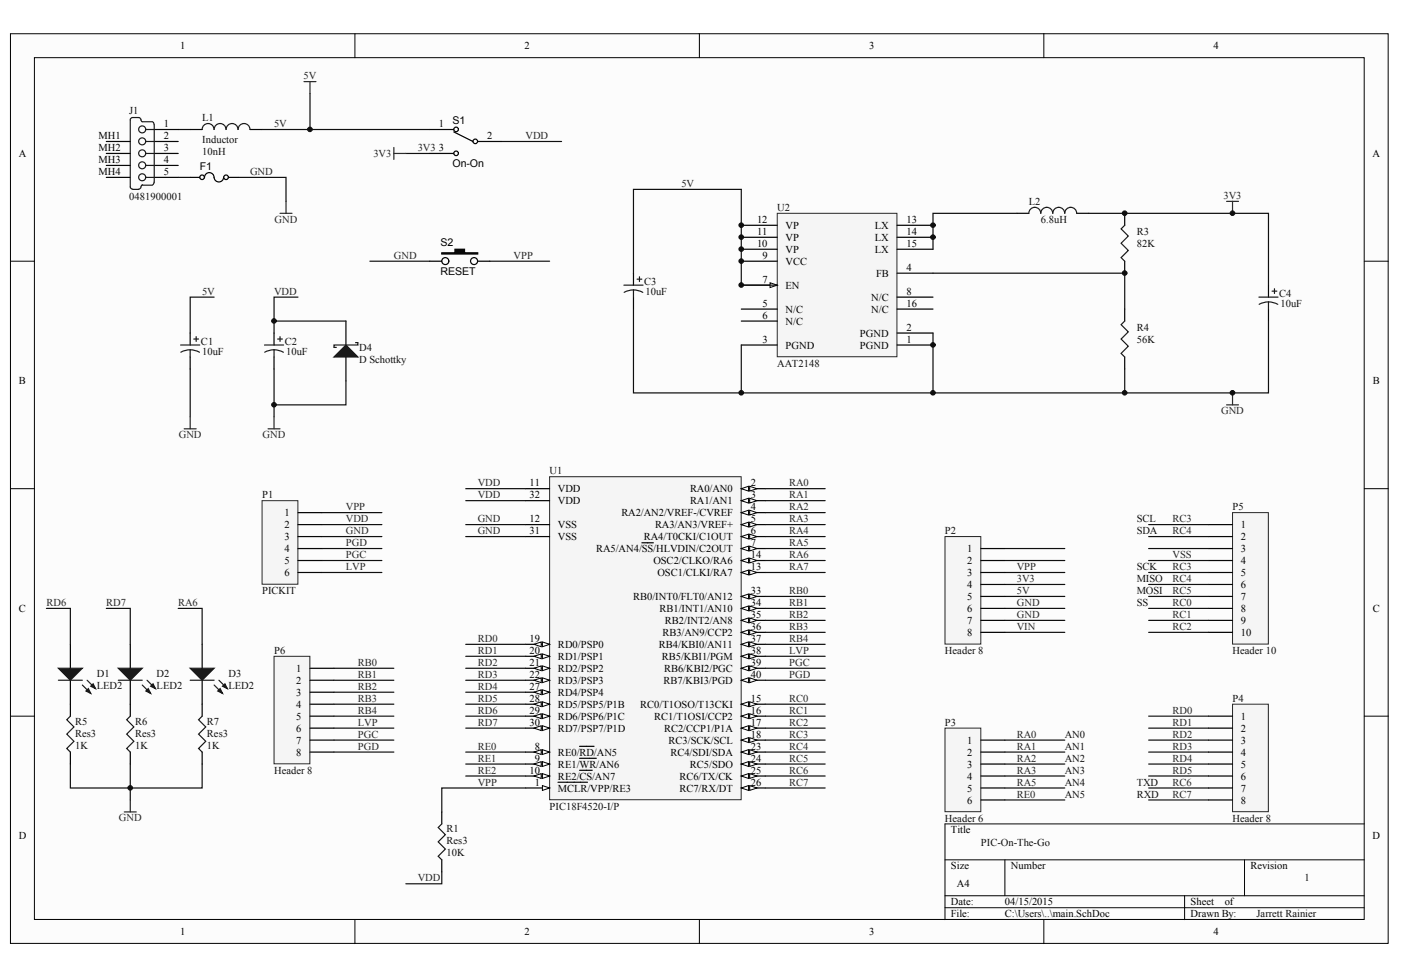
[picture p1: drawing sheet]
<svg xmlns="http://www.w3.org/2000/svg" width="289mm" height="202mm" viewBox="0 0 289 202" stroke-linecap="round" stroke-linejoin="round" font-family="sans-serif">
<g fill="#fcfcfc" stroke="#000" stroke-width=".21">
<path d="M2.2 7h284.1v187.6h-284.1z"/>
<path d="M7.1 11.9h274.2v177.8h-274.2z"/>
</g>
<g fill="none" stroke="#000" stroke-width=".21">
<path d="M73.2 7v4.9M144.2 7v4.9M215.3 7v4.9M2.2 53.9h4.9M281.4 53.9h4.9M2.2 100.8h4.9M281.4 100.8h4.9M2.2 147.7h4.9M281.4 147.7h4.9M194.9 177.4h86.5M207.2 177.4v7.4M256.7 177.4v7.4"/>
<path d="M281.4 169.9h-86.5v19.8M73.2 189.7v4.9M144.2 189.7v4.9M194.9 184.8h86.5M194.9 187.2h86.5M215.3 189.7v4.9M244.3 184.8v4.9"/>
</g>
<path d="M113.3 98.3h39.6v66.7h-39.6z" fill="#f5f5f5" stroke="#262626" stroke-width=".21"/>
<path d="M108.4 162.5h4.9" fill="none" stroke="#000" stroke-width=".25"/>
<path d="M111.9 162l1.4 .5-1.4 .5z" fill="#fcfcfc" stroke="#000" stroke-width=".21"/>
<path d="M152.9 100.8h4.9M115.1 161.4h6.1" fill="none" stroke="#000" stroke-width=".25"/>
<g fill="#fcfcfc" stroke="#000" stroke-width=".21">
<path d="M152.9 100.8l1.5-.5v1z"/>
<path d="M154.6 100.3l1.5 .5-1.5 .5z"/>
</g>
<path d="M152.9 103.3h4.9" fill="none" stroke="#000" stroke-width=".25"/>
<g fill="#fcfcfc" stroke="#000" stroke-width=".21">
<path d="M152.9 103.3l1.5-.5v1z"/>
<path d="M154.6 102.8l1.5 .5-1.5 .5z"/>
</g>
<path d="M152.9 105.7h4.9" fill="none" stroke="#000" stroke-width=".25"/>
<g fill="#fcfcfc" stroke="#000" stroke-width=".21">
<path d="M152.9 105.7l1.5-.5v1z"/>
<path d="M154.6 105.2l1.5 .5-1.5 .5z"/>
</g>
<path d="M152.9 108.2h4.9" fill="none" stroke="#000" stroke-width=".25"/>
<g fill="#fcfcfc" stroke="#000" stroke-width=".21">
<path d="M152.9 108.2l1.5-.5v1z"/>
<path d="M154.6 107.7l1.5 .5-1.5 .5z"/>
</g>
<path d="M152.9 110.7h4.9" fill="none" stroke="#000" stroke-width=".25"/>
<g fill="#fcfcfc" stroke="#000" stroke-width=".21">
<path d="M152.9 110.7l1.5-.5v1z"/>
<path d="M154.6 110.2l1.5 .5-1.5 .5z"/>
</g>
<path d="M152.9 113.1h4.9" fill="none" stroke="#000" stroke-width=".25"/>
<g fill="#fcfcfc" stroke="#000" stroke-width=".21">
<path d="M152.9 113.1l1.5-.4v.9z"/>
<path d="M154.6 112.7l1.5 .4-1.5 .5z"/>
</g>
<path d="M132.4 112h2.3M108.4 155.1h4.9" fill="none" stroke="#000" stroke-width=".25"/>
<g fill="#fcfcfc" stroke="#000" stroke-width=".21">
<path d="M111.9 154.6l1.4 .5-1.4 .5z"/>
<path d="M110.1 155.1l1.5-.5v1z"/>
</g>
<path d="M108.4 157.6h4.9M119.5 153.9h3" fill="none" stroke="#000" stroke-width=".25"/>
<g fill="#fcfcfc" stroke="#000" stroke-width=".21">
<path d="M111.9 157.1l1.4 .5-1.4 .5z"/>
<path d="M110.1 157.6l1.5-.5v1z"/>
</g>
<path d="M119.5 156.4h3.5M108.4 160.1h4.9" fill="none" stroke="#000" stroke-width=".25"/>
<g fill="#fcfcfc" stroke="#000" stroke-width=".21">
<path d="M111.9 159.6l1.4 .5-1.4 .5z"/>
<path d="M110.1 160.1l1.5-.5v1z"/>
</g>
<path d="M108.4 100.8h4.9M108.4 108.2h4.9M152.9 118.1h4.9M119.5 158.9h2.6" fill="none" stroke="#000" stroke-width=".25"/>
<g fill="#fcfcfc" stroke="#000" stroke-width=".21">
<path d="M152.9 118.1l1.5-.5v1z"/>
<path d="M154.6 117.6l1.5 .5-1.5 .5z"/>
</g>
<path d="M152.9 115.6h4.9" fill="none" stroke="#000" stroke-width=".25"/>
<g fill="#fcfcfc" stroke="#000" stroke-width=".21">
<path d="M152.9 115.6l1.5-.5v1z"/>
<path d="M154.6 115.1l1.5 .5-1.5 .5z"/>
</g>
<path d="M152.9 145.3h4.9" fill="none" stroke="#000" stroke-width=".25"/>
<g fill="#fcfcfc" stroke="#000" stroke-width=".21">
<path d="M152.9 145.3l1.5-.5v.9z"/>
<path d="M154.6 144.8l1.5 .5-1.5 .4z"/>
</g>
<path d="M152.9 147.7h4.9" fill="none" stroke="#000" stroke-width=".25"/>
<g fill="#fcfcfc" stroke="#000" stroke-width=".21">
<path d="M152.9 147.7l1.5-.5v1z"/>
<path d="M154.6 147.2l1.5 .5-1.5 .5z"/>
</g>
<path d="M152.9 150.2h4.9" fill="none" stroke="#000" stroke-width=".25"/>
<g fill="#fcfcfc" stroke="#000" stroke-width=".21">
<path d="M152.9 150.2l1.5-.5v1z"/>
<path d="M154.6 149.7l1.5 .5-1.5 .5z"/>
</g>
<path d="M152.9 152.7h4.9" fill="none" stroke="#000" stroke-width=".25"/>
<g fill="#fcfcfc" stroke="#000" stroke-width=".21">
<path d="M152.9 152.7l1.5-.5v1z"/>
<path d="M154.6 152.2l1.5 .5-1.5 .5z"/>
</g>
<path d="M108.4 132.9h4.9" fill="none" stroke="#000" stroke-width=".25"/>
<g fill="#fcfcfc" stroke="#000" stroke-width=".21">
<path d="M111.9 132.4l1.4 .5-1.4 .5z"/>
<path d="M110.1 132.9l1.5-.5v1z"/>
</g>
<path d="M108.4 135.4h4.9" fill="none" stroke="#000" stroke-width=".25"/>
<g fill="#fcfcfc" stroke="#000" stroke-width=".21">
<path d="M111.9 134.9l1.4 .5-1.4 .5z"/>
<path d="M110.1 135.4l1.5-.5v1z"/>
</g>
<path d="M108.4 137.8h4.9" fill="none" stroke="#000" stroke-width=".25"/>
<g fill="#fcfcfc" stroke="#000" stroke-width=".21">
<path d="M111.9 137.3l1.4 .5-1.4 .5z"/>
<path d="M110.1 137.8l1.5-.5v1z"/>
</g>
<path d="M108.4 140.3h4.9" fill="none" stroke="#000" stroke-width=".25"/>
<g fill="#fcfcfc" stroke="#000" stroke-width=".21">
<path d="M111.9 139.8l1.4 .5-1.4 .5z"/>
<path d="M110.1 140.3l1.5-.5v1z"/>
</g>
<path d="M152.9 155.1h4.9" fill="none" stroke="#000" stroke-width=".25"/>
<g fill="#fcfcfc" stroke="#000" stroke-width=".21">
<path d="M152.9 155.1l1.5-.5v1z"/>
<path d="M154.6 154.6l1.5 .5-1.5 .5z"/>
</g>
<path d="M152.9 157.6h4.9" fill="none" stroke="#000" stroke-width=".25"/>
<g fill="#fcfcfc" stroke="#000" stroke-width=".21">
<path d="M152.9 157.6l1.5-.5v1z"/>
<path d="M154.6 157.1l1.5 .5-1.5 .5z"/>
</g>
<path d="M152.9 160.1h4.9" fill="none" stroke="#000" stroke-width=".25"/>
<g fill="#fcfcfc" stroke="#000" stroke-width=".21">
<path d="M152.9 160.1l1.5-.5v1z"/>
<path d="M154.6 159.6l1.5 .5-1.5 .5z"/>
</g>
<path d="M152.9 162.5h4.9" fill="none" stroke="#000" stroke-width=".25"/>
<g fill="#fcfcfc" stroke="#000" stroke-width=".21">
<path d="M152.9 162.5l1.5-.5v1z"/>
<path d="M154.6 162l1.5 .5-1.5 .5z"/>
</g>
<path d="M108.4 142.8h4.9" fill="none" stroke="#000" stroke-width=".25"/>
<g fill="#fcfcfc" stroke="#000" stroke-width=".21">
<path d="M111.9 142.3l1.4 .5-1.4 .5z"/>
<path d="M110.1 142.8l1.5-.5v1z"/>
</g>
<path d="M108.4 145.3h4.9" fill="none" stroke="#000" stroke-width=".25"/>
<g fill="#fcfcfc" stroke="#000" stroke-width=".21">
<path d="M111.9 144.8l1.4 .5-1.4 .4z"/>
<path d="M110.1 145.3l1.5-.5v.9z"/>
</g>
<path d="M108.4 147.7h4.9" fill="none" stroke="#000" stroke-width=".25"/>
<g fill="#fcfcfc" stroke="#000" stroke-width=".21">
<path d="M111.9 147.2l1.4 .5-1.4 .5z"/>
<path d="M110.1 147.7l1.5-.5v1z"/>
</g>
<path d="M108.4 150.2h4.9" fill="none" stroke="#000" stroke-width=".25"/>
<g fill="#fcfcfc" stroke="#000" stroke-width=".21">
<path d="M111.9 149.7l1.4 .5-1.4 .5z"/>
<path d="M110.1 150.2l1.5-.5v1z"/>
</g>
<path d="M108.4 110.7h4.9M108.4 103.3h4.9M152.9 123h4.9" fill="none" stroke="#000" stroke-width=".25"/>
<g fill="#fcfcfc" stroke="#000" stroke-width=".21">
<path d="M152.9 123l1.5-.5v1z"/>
<path d="M154.6 122.5l1.5 .5-1.5 .5z"/>
</g>
<path d="M152.9 125.5h4.9" fill="none" stroke="#000" stroke-width=".25"/>
<g fill="#fcfcfc" stroke="#000" stroke-width=".21">
<path d="M152.9 125.5l1.5-.5v1z"/>
<path d="M154.6 125l1.5 .5-1.5 .5z"/>
</g>
<path d="M152.9 128h4.9" fill="none" stroke="#000" stroke-width=".25"/>
<g fill="#fcfcfc" stroke="#000" stroke-width=".21">
<path d="M152.9 128l1.5-.5v1z"/>
<path d="M154.6 127.5l1.5 .5-1.5 .5z"/>
</g>
<path d="M152.9 130.4h4.9" fill="none" stroke="#000" stroke-width=".25"/>
<g fill="#fcfcfc" stroke="#000" stroke-width=".21">
<path d="M152.9 130.4l1.5-.5v1z"/>
<path d="M154.6 129.9l1.5 .5-1.5 .5z"/>
</g>
<path d="M152.9 132.9h4.9" fill="none" stroke="#000" stroke-width=".25"/>
<g fill="#fcfcfc" stroke="#000" stroke-width=".21">
<path d="M152.9 132.9l1.5-.5v1z"/>
<path d="M154.6 132.4l1.5 .5-1.5 .5z"/>
</g>
<path d="M152.9 135.4h4.9" fill="none" stroke="#000" stroke-width=".25"/>
<g fill="#fcfcfc" stroke="#000" stroke-width=".21">
<path d="M152.9 135.4l1.5-.5v1z"/>
<path d="M154.6 134.9l1.5 .5-1.5 .5z"/>
</g>
<path d="M152.9 137.8h4.9" fill="none" stroke="#000" stroke-width=".25"/>
<g fill="#fcfcfc" stroke="#000" stroke-width=".21">
<path d="M152.9 137.8l1.5-.5v1z"/>
<path d="M154.6 137.3l1.5 .5-1.5 .5z"/>
</g>
<path d="M152.9 140.3h4.9" fill="none" stroke="#000" stroke-width=".25"/>
<g fill="#fcfcfc" stroke="#000" stroke-width=".21">
<path d="M152.9 140.3l1.5-.5v1z"/>
<path d="M154.6 139.8l1.5 .5-1.5 .5z"/>
</g>
<path d="M54 103.3h7.4v17.2h-7.4z" fill="#f5f5f5" stroke="#262626" stroke-width=".21"/>
<path d="M61.5 105.7h4.9M61.5 108.2h4.9M61.5 110.7h4.9M61.5 113.1h4.9M61.5 115.6h4.9M61.5 118.1h4.9" fill="none" stroke="#000" stroke-width=".25"/>
<path d="M194.9 150.2h7.4v17.2h-7.4z" fill="#f5f5f5" stroke="#262626" stroke-width=".21"/>
<path d="M202.3 152.7h4.9M202.3 155.1h4.9M202.3 157.6h4.9M202.3 160.1h4.9M202.3 162.5h4.9M202.3 165h4.9" fill="none" stroke="#000" stroke-width=".25"/>
<path d="M254.2 145.3h7.4v22.1h-7.4z" fill="#f5f5f5" stroke="#262626" stroke-width=".21"/>
<path d="M249.2 147.7h5M249.2 150.2h5M249.2 152.7h5M249.2 155.1h5M249.2 157.6h5M249.2 160.1h5M249.2 162.5h5M249.2 165h5" fill="none" stroke="#000" stroke-width=".25"/>
<path d="M254.2 105.7h7.4v27.2h-7.4z" fill="#f5f5f5" stroke="#262626" stroke-width=".21"/>
<path d="M249.2 108.2h5M249.2 110.7h5M249.2 113.1h5M249.2 115.6h5M249.2 118.1h5M249.2 120.6h5M249.2 123h5M249.2 125.5h5M249.2 128h5M249.2 130.4h5" fill="none" stroke="#000" stroke-width=".25"/>
<g fill="none" stroke="#0e0e0e" stroke-width=".25">
<path d="M66.4 105.7h12.4M66.4 108.2h12.4M66.4 110.7h12.4M66.4 113.1h12.4M66.4 115.6h12.4M66.4 118.1h12.4M157.8 105.7h12.4M157.8 108.2h12.4M157.8 110.7h12.4M157.8 113.1h12.4M157.8 115.6h12.4M157.8 118.1h12.4"/>
<path d="M157.8 100.8h12.4M157.8 103.3h12.4M207.2 118.1h12.4M236.9 108.2h12.3M236.9 110.7h12.3M236.9 113.1h12.3M236.9 115.6h12.3M236.9 118.1h12.3M96 132.9h12.4M96 135.4h12.4M96 137.8h12.4M157.8 132.9h12.4"/>
<path d="M157.8 135.4h12.4M157.8 137.8h12.4M157.8 123h12.4M157.8 125.5h12.4M157.8 128h12.4M157.8 130.4h12.4M207.2 120.6h12.4M207.2 123h12.4M207.2 125.5h12.4M207.2 128h12.4M207.2 130.4h12.4M236.9 120.6h12.3"/>
<path d="M236.9 123h12.3M236.9 125.5h12.3M236.9 128h12.3M236.9 130.4h12.3M96 140.3h12.4M96 142.8h12.4M96 145.3h12.4M96 147.7h12.4M96 150.2h12.4M96 155.1h12.4M96 157.6h12.4M157.8 140.3h12.4"/>
<path d="M157.8 145.3h12.4M157.8 147.7h12.4M157.8 150.2h12.4M157.8 152.7h12.4M157.8 155.1h12.4M157.8 157.6h12.4M207.2 152.7h12.4M207.2 155.1h12.4M207.2 157.6h12.4M236.9 147.7h12.3M236.9 150.2h12.3M236.9 152.7h12.3"/>
<path d="M236.9 155.1h12.3M236.9 157.6h12.3M96 160.1h12.4M157.8 160.1h12.4M157.8 162.5h12.4M207.2 160.1h12.4M207.2 162.5h12.4M207.2 165h12.4M236.9 160.1h12.3M236.9 162.5h12.3M236.9 165h12.3"/>
</g>
<path d="M194.9 110.7h7.4v22.2h-7.4z" fill="#f5f5f5" stroke="#262626" stroke-width=".21"/>
<path d="M202.3 113.1h4.9M202.3 115.6h4.9M202.3 118.1h4.9M202.3 120.6h4.9M202.3 123h4.9M202.3 125.5h4.9M202.3 128h4.9M202.3 130.4h4.9M91.1 167.5v2.4M91.1 177.4v2.4" fill="none" stroke="#000" stroke-width=".25"/>
<path d="M63.9 19.3v7.4M49.1 36.6h9.9v4.9M83.7 31.7h4.9M103.5 29.2h12.3M96 100.8h12.4M96 103.3h12.4M96 108.2h12.4M96 110.7h12.4M207.2 115.6h12.4M207.2 113.1h12.4M108.4 162.5h-17.3v5" fill="none" stroke="#0e0e0e" stroke-width=".25"/>
<path d="M91.1 169.9l-.7 .8 1.4 1.5-1.4 1.5 1.4 1.4-1.4 1.5 .7 .8" fill="none" stroke="#1c1c1c" stroke-width=".25"/>
<path d="M62.7 16.8h2.5M63.9 16.8v2.5M81.2 30.4v2.5M81.2 31.7h2.5M57.8 44h2.4M59 41.5v2.5" fill="none" stroke="#262626" stroke-width=".25"/>
<path d="M160.3 44h24.7v29.6h-24.7z" fill="#f5f5f5" stroke="#262626" stroke-width=".21"/>
<path d="M152.9 58.8h7.4M185 56.3h7.4M152.9 71.2h7.4M152.9 63.8h7.4M152.9 66.2h7.4M185 71.2h7.4M185 68.7h7.4" fill="none" stroke="#000" stroke-width=".25"/>
<path d="M158.8 58.3l1.5 .5-1.5 .5z" fill="#fcfcfc" stroke="#000" stroke-width=".21"/>
<g fill="none" stroke="#000" stroke-width=".25">
<path d="M130.6 56.3v2.5M152.9 53.9h7.4M152.9 51.4h7.4M152.9 48.9h7.4M152.9 46.5h7.4M185 51.4h7.4M185 48.9h7.4M185 46.5h7.4M209.7 44h2.5M222.1 44h2.4M231.9 44v2.5M231.9 53.9v2.4"/>
<path d="M261.6 58.8v2.5M130.6 61.3v2.5M185 61.3h7.4M185 63.8h7.4M231.9 63.8v2.4M231.9 73.6v2.5M261.6 63.8v2.4"/>
</g>
<g fill="none" stroke="#1c1c1c" stroke-width=".25">
<path d="M128.7 58.8h3.9M130.6 59.8l.8 .1 1.2 .4M130.6 59.8l-.8 .1-1.1 .4M130.6 59.8v1.5M131.4 57.6h1M131.9 57.1v1M222 44a1.24 1.24 0 0 0-1.2-1.2 1.24 1.24 0 0 0-1.2 1.2 1.24 1.24 0 0 0-1.3-1.2 1.24 1.24 0 0 0-1.2 1.2 1.24 1.24 0 0 0-1.2-1.2 1.24 1.24 0 0 0-1.3 1.2 1.22 1.22 0 0 0-1.2-1.2 1.22 1.22 0 0 0-1.2 1.2M231.9 46.5l-.7 .7 1.5 1.5-1.5 1.5 1.5 1.5-1.5 1.4 .7 .8M262.8 59.6v.9M231.9 66.2l-.7 .8 1.5 1.4-1.5 1.5 1.5 1.5-1.5 1.5 .7 .7M259.6 61.3h4M261.6 62.3l1.2 .2 .7 .3"/>
<path d="M261.6 62.3l-1.2 .2-.7 .3M261.6 62.3v1.5M262.3 60.1h1"/>
</g>
<path d="M130.6 56.3v-17.2h22.3v19.7h7.4M192.4 56.3h39.5v7.5M209.7 44h-17.3v7.4M224.5 44h37.1v14.8M130.6 63.8v17.2h22.3M152.9 71.2v9.8h39.5M231.9 76.1v4.9M261.6 66.2v14.8h-69.2v-12.3" fill="none" stroke="#0e0e0e" stroke-width=".25"/>
<path d="M252.9 41.5h2.5M254.2 41.5v2.5M252.9 83.5h2.5M254.2 81v2.5" fill="none" stroke="#262626" stroke-width=".25"/>
<path d="M56.5 135.4h7.4v22.1h-7.4z" fill="#f5f5f5" stroke="#262626" stroke-width=".21"/>
<g fill="none" stroke="#000" stroke-width=".25">
<path d="M21.9 29.2h5M21.9 31.7h5M21.9 34.1h5M21.9 36.6h5M31.8 29.2h4.9M31.8 26.7h4.9M31.8 31.7h4.9M31.8 34.1h4.9M31.8 36.6h4.9M39.2 26.7h2.5M39.2 36.6h2M44.1 36.6a.98 .98 0 0 0-.9-1 .98 .98 0 0 0-1 1"/>
<path d="M46.1 36.6a.98 .98 0 0 1-1 .9 .98 .98 0 0 1-.9-.9M47.1 36.6h2M51.6 26.7h2.4M88.6 26.7h5M88.6 31.7h5M93.6 27.2l3.9 2M98.5 29.2h5M88.6 53.9h2.5M98.5 53.9h2.5M39.2 68.7v2.5M39.2 73.6v2.5M56.5 68.7v2.5"/>
<path d="M56.5 73.6v2.5M71.3 66.2v5M71.3 73.6v5M14.5 132.9v4.9M26.9 132.9v4.9M41.7 132.9v4.9M63.9 137.8h5M14.5 140.3v7.4M14.5 155.1v2.5M26.9 140.3v7.4M26.9 155.1v2.5M41.7 140.3v7.4"/>
<path d="M41.7 155.1v2.5M63.9 140.3h5M63.9 142.8h5M63.9 145.3h5M63.9 147.7h5M63.9 150.2h5M63.9 152.7h5M63.9 155.1h5"/>
<circle cx="41.7" cy="36.6" r=".48"/>
<circle cx="46.6" cy="36.6" r=".48"/>
<circle cx="94.1" cy="31.6" r=".48"/>
<circle cx="94.1" cy="26.7" r=".48"/>
<circle cx="98" cy="29.2" r=".48"/>
<circle cx="91.8" cy="53.9" r=".72"/>
<circle cx="97.8" cy="53.9" r=".72"/>
</g>
<g fill="none" stroke="#0e0e0e" stroke-width=".25">
<path d="M36.7 26.7h2.5M36.7 36.6h2.5M54 26.7h34.6M76.3 53.9h12.3M101 53.9h12.3M39.2 76.1v9.9M44.2 61.3h-5v7.4M56.5 76.1v9.9M56.5 66.2h14.8M61.5 61.3h-5v7.4M71.3 78.6v4.9h-14.8M9.6 125.5h4.9v7.4"/>
<path d="M21.9 125.5h5v7.4M36.7 125.5h5v7.4M68.9 137.8h12.3M14.5 157.6v4.9h12.4v-4.9M41.7 157.6v4.9h-14.8v2.5M68.9 140.3h12.3M68.9 142.8h12.3M68.9 145.3h12.3M68.9 147.7h12.3M68.9 150.2h12.3M68.9 152.7h12.3M68.9 155.1h12.3"/>
<path d="M91.1 179.8v2.5h-7.4"/>
</g>
<g fill="none" stroke="#1c1c1c" stroke-width=".25">
<path d="M27.4 39.1h1.2M29.1 38.6l-.1 .2-.4 .2M29.3 38.2h2.1M29.4 38.1l-.3 .4M30.1 29.2h1.7M30.1 34.1h1.7M30.1 31.7h1.7M30.1 36.6h1.7M30.1 26.7h1.7M31.4 25.1h-2.1l-.2-.2a.57 .57 0 0 0-.5-.7l-1.5 .1-.2 .4v13.9l.2 .4h.3M31.5 25.2l.3 .5M31.8 37.6l-.3 .5"/>
<path d="M31.8 25.7v11.9M44.1 26.7a1.22 1.22 0 0 0-1.2-1.2 1.22 1.22 0 0 0-1.2 1.2M51.5 26.7a1.24 1.24 0 0 0-1.2-1.2 1.24 1.24 0 0 0-1.2 1.2 1.24 1.24 0 0 0-1.3-1.2 1.24 1.24 0 0 0-1.2 1.2 1.22 1.22 0 0 0-1.2-1.2 1.22 1.22 0 0 0-1.2 1.2M37.2 71.2h4M39.2 72.2l1.2 .1 .7 .4M39.2 72.2h-.8l-1.1 .4M39.2 72.2v1.4M40 69.9h.9M40.5 69.4v1M54.5 71.2h4M56.5 72.2l1.2 .1 .7 .4M56.5 72.2l-1.2 .1-.7 .3"/>
<path d="M56.5 72.2v1.4M57.3 69.9h.9M57.8 69.4v1M73.3 70.7h.5v.5h-4.9v.5h.5M12 140.3h5M14.5 147.7l-.7 .8 1.5 1.4-1.5 1.5 1.5 1.5-1.5 1.5 .7 .7M17 141.3l1.7 1.7M18 140.3l1.7 1.7M24.4 140.3h4.9M26.9 147.7l-.8 .8 1.5 1.4-1.5 1.5 1.5 1.5-1.5 1.5 .8 .7M29.3 141.3l1.8 1.7M30.3 140.3l1.8 1.7"/>
<path d="M39.2 140.3h5M41.7 147.7l-.8 .8 1.5 1.4-1.5 1.5 1.5 1.5-1.5 1.5 .8 .7M44.2 141.3l1.7 1.7M45.1 140.3l1.8 1.7"/>
<circle cx="29.3" cy="36.6" r=".72"/>
<circle cx="29.3" cy="26.7" r=".72"/>
<circle cx="29.3" cy="34.1" r=".72"/>
<circle cx="29.3" cy="29.2" r=".72"/>
<circle cx="29.3" cy="31.6" r=".72"/>
</g>
<path d="M38 88.5h2.5M39.2 86v2.5M55.3 88.5h2.5M56.5 86v2.5M25.6 167.5h2.5M26.9 165v2.5" fill="none" stroke="#262626" stroke-width=".25"/>
<g fill="#1c1c1c" stroke="#1c1c1c" stroke-width=".25">
<path d="M12 137.8h5l-2.5 2.5z"/>
<path d="M17.7 142.5l.5-.5 .5 1z"/>
<path d="M18.7 141.5l.5-.4 .5 .9z"/>
<path d="M24.4 137.8h4.9l-2.4 2.5z"/>
<path d="M30.1 142.5l.5-.5 .5 1z"/>
<path d="M31.1 141.5l.5-.4 .5 .9z"/>
<path d="M39.2 137.8h5l-2.5 2.5z"/>
<path d="M44.9 142.5l.5-.5 .5 1z"/>
<path d="M45.9 141.5l.5-.4 .5 .9z"/>
<path d="M68.9 73.6l2.4-2.4 2.5 2.4z"/>
</g>
<path d="M91.1 52.2h2.7v-.8h2v.8h2.7v.2h-7.4z" fill-rule="evenodd" fill="#000" stroke="#000" stroke-width=".25"/>
<g fill="#0e0e0e" stroke="#0e0e0e" stroke-width=".21">
<circle cx="26.9" cy="162.5" r=".48"/>
<circle cx="56.5" cy="83.5" r=".48"/>
<circle cx="56.5" cy="66.2" r=".48"/>
<circle cx="63.9" cy="26.7" r=".48"/>
<circle cx="152.9" cy="81" r=".48"/>
<circle cx="152.9" cy="58.8" r=".48"/>
<circle cx="152.9" cy="53.9" r=".48"/>
<circle cx="152.9" cy="51.4" r=".48"/>
<circle cx="152.9" cy="48.9" r=".48"/>
<circle cx="152.9" cy="46.4" r=".48"/>
<circle cx="192.4" cy="81" r=".48"/>
<circle cx="192.4" cy="71.1" r=".48"/>
<circle cx="192.4" cy="48.9" r=".48"/>
<circle cx="192.4" cy="46.4" r=".48"/>
<circle cx="231.9" cy="81" r=".48"/>
<circle cx="231.9" cy="56.3" r=".48"/>
<circle cx="231.9" cy="44" r=".48"/>
<circle cx="254.2" cy="81" r=".48"/>
<circle cx="254.2" cy="44" r=".48"/>
</g>
<g font-size="2.2">
<text x="37.1" y="10.2">1</text>
<text x="108.2" y="10.2">2</text>
<text x="179.2" y="10.2">3</text>
<text x="250.3" y="10.2">4</text>
<text x="20.3" y="28.7">MH1</text>
<text x="33.8" y="28.7">2</text>
<text x="33.8" y="26.2">1</text>
<text x="90.5" y="26.2">1</text>
<text x="93.3" y="25.5">S1</text>
<text x="100.5" y="28.7">2</text>
<text x="3.9" y="32.4">A</text>
<text x="20.3" y="31.2">MH2</text>
<text x="20.3" y="33.6">MH3</text>
<text x="33.8" y="31.2">3</text>
<text x="33.8" y="33.6">4</text>
<text x="41.2" y="35.1">F1</text>
<text x="90.5" y="31.2">3</text>
<text x="93.3" y="34.4">On-On</text>
<text x="283.1" y="32.4">A</text>
<text x="20.3" y="36.1">MH4</text>
<text x="33.8" y="36.1">5</text>
<text x="156.1" y="46">12</text>
<text x="162" y="47.2">VP</text>
<text x="180.4" y="47.2">LX</text>
<text x="187" y="46">13</text>
<text x="90.9" y="50.7">S2</text>
<text x="156.1" y="50.9">10</text>
<text x="156.1" y="48.5">11</text>
<text x="157.2" y="53.4">9</text>
<text x="162" y="52.2">VP</text>
<text x="162" y="49.7">VP</text>
<text x="180.4" y="49.7">LX</text>
<text x="180.4" y="52.2">LX</text>
<text x="187" y="48.5">14</text>
<text x="187" y="50.9">15</text>
<text x="90.9" y="56.6">RESET</text>
<text x="157.2" y="58.3">7</text>
<text x="162" y="59.6">EN</text>
<text x="162" y="54.6">VCC</text>
<text x="180.7" y="57.1">FB</text>
<text x="187" y="55.9">4</text>
<text x="157.2" y="63.3">5</text>
<text x="157.2" y="65.7">6</text>
<text x="162" y="64.5">N/C</text>
<text x="179.7" y="62">N/C</text>
<text x="179.7" y="64.5">N/C</text>
<text x="187" y="60.8">8</text>
<text x="187" y="63.3">16</text>
<text x="157.2" y="70.7">3</text>
<text x="162" y="71.9">PGND</text>
<text x="162" y="67">N/C</text>
<text x="177.3" y="71.9">PGND</text>
<text x="177.3" y="69.4">PGND</text>
<text x="187" y="70.7">1</text>
<text x="187" y="68.2">2</text>
<text x="3.9" y="79.3">B</text>
<text x="283.1" y="79.3">B</text>
<text x="109.2" y="100.3">11</text>
<text x="115.1" y="101.6">VDD</text>
<text x="142.3" y="101.6">RA0/AN0</text>
<text x="154.9" y="100.3">2</text>
<text x="58.6" y="106.5">1</text>
<text x="109.2" y="107.7">12</text>
<text x="109.2" y="102.8">32</text>
<text x="115.1" y="104">VDD</text>
<text x="128.1" y="106.5">RA2/AN2/VREF-/CVREF</text>
<text x="142.3" y="104">RA1/AN1</text>
<text x="154.9" y="102.8">3</text>
<text x="154.9" y="105.3">4</text>
<text x="154.9" y="107.7">5</text>
<text x="58.6" y="109">2</text>
<text x="58.6" y="111.4">3</text>
<text x="58.6" y="113.9">4</text>
<text x="109.2" y="110.2">31</text>
<text x="115.1" y="109">VSS</text>
<text x="115.1" y="111.4">VSS</text>
<text x="123" y="113.9">RA5/AN4/SS/HLVDIN/C2OUT</text>
<text x="132.8" y="111.4">RA4/T0CKI/C1OUT</text>
<text x="135.1" y="109">RA3/AN3/VREF+</text>
<text x="154.9" y="110.2">6</text>
<text x="154.9" y="112.7">7</text>
<text x="199.5" y="113.9">1</text>
<text x="255.9" y="109">1</text>
<text x="255.9" y="111.4">2</text>
<text x="255.9" y="113.9">3</text>
<text x="58.6" y="116.4">5</text>
<text x="58.6" y="118.8">6</text>
<text x="134.7" y="116.4">OSC2/CLKO/RA6</text>
<text x="135.6" y="118.8">OSC1/CLKI/RA7</text>
<text x="154.9" y="117.6">13</text>
<text x="154.9" y="115.1">14</text>
<text x="199.5" y="116.4">2</text>
<text x="199.5" y="118.8">3</text>
<text x="255.9" y="116.4">4</text>
<text x="255.9" y="118.8">5</text>
<text x="130.6" y="123.8">RB0/INT0/FLT0/AN12</text>
<text x="154.9" y="122.5">33</text>
<text x="154.9" y="125">34</text>
<text x="199.5" y="121.3">4</text>
<text x="199.5" y="123.8">5</text>
<text x="255.9" y="121.3">6</text>
<text x="255.9" y="123.8">7</text>
<text x="3.9" y="126.2">C</text>
<text x="136" y="126.2">RB1/INT1/AN10</text>
<text x="136.6" y="131.2">RB3/AN9/CCP2</text>
<text x="137.1" y="128.7">RB2/INT2/AN8</text>
<text x="154.9" y="127.5">35</text>
<text x="154.9" y="129.9">36</text>
<text x="199.5" y="126.2">6</text>
<text x="199.5" y="128.7">7</text>
<text x="199.5" y="131.2">8</text>
<text x="255.9" y="126.2">8</text>
<text x="255.9" y="128.7">9</text>
<text x="255.9" y="131.2">10</text>
<text x="283.1" y="126.2">C</text>
<text x="109.2" y="132.4">19</text>
<text x="109.2" y="134.9">20</text>
<text x="109.2" y="137.4">21</text>
<text x="115.1" y="133.7">RD0/PSP0</text>
<text x="115.1" y="136.1">RD1/PSP1</text>
<text x="135.9" y="133.7">RB4/KBI0/AN11</text>
<text x="136.5" y="136.1">RB5/KBI1/PGM</text>
<text x="154.9" y="132.4">37</text>
<text x="154.9" y="134.9">38</text>
<text x="154.9" y="137.4">39</text>
<text x="61.1" y="138.6">1</text>
<text x="61.1" y="141.1">2</text>
<text x="61.1" y="143.5">3</text>
<text x="109.2" y="139.8">22</text>
<text x="109.2" y="142.3">27</text>
<text x="115.1" y="138.6">RD2/PSP2</text>
<text x="115.1" y="141.1">RD3/PSP3</text>
<text x="115.1" y="143.5">RD4/PSP4</text>
<text x="136.8" y="141.1">RB7/KBI3/PGD</text>
<text x="136.9" y="138.6">RB6/KBI2/PGC</text>
<text x="154.9" y="139.8">40</text>
<text x="61.1" y="146">4</text>
<text x="61.1" y="148.5">5</text>
<text x="109.2" y="144.8">28</text>
<text x="109.2" y="147.2">29</text>
<text x="109.2" y="149.7">30</text>
<text x="115.1" y="146">RD5/PSP5/P1B</text>
<text x="115.1" y="148.5">RD6/PSP6/P1C</text>
<text x="132" y="146">RC0/T1OSO/T13CKI</text>
<text x="134.9" y="148.5">RC1/T1OSI/CCP2</text>
<text x="154.9" y="144.8">15</text>
<text x="154.9" y="147.2">16</text>
<text x="154.9" y="149.7">17</text>
<text x="255.9" y="148.5">1</text>
<text x="61.1" y="150.9">6</text>
<text x="61.1" y="153.4">7</text>
<text x="61.1" y="155.9">8</text>
<text x="110.3" y="154.6">8</text>
<text x="115.1" y="155.9">RE0/RD/AN5</text>
<text x="115.1" y="150.9">RD7/PSP7/P1D</text>
<text x="136.9" y="150.9">RC2/CCP1/P1A</text>
<text x="137.9" y="153.4">RC3/SCK/SCL</text>
<text x="138.3" y="155.9">RC4/SDI/SDA</text>
<text x="154.9" y="152.2">18</text>
<text x="154.9" y="154.6">23</text>
<text x="199.5" y="153.4">1</text>
<text x="199.5" y="155.9">2</text>
<text x="255.9" y="150.9">2</text>
<text x="255.9" y="153.4">3</text>
<text x="255.9" y="155.9">4</text>
<text x="109.2" y="159.6">10</text>
<text x="110.3" y="157.1">9</text>
<text x="115.1" y="158.3">RE1/WR/AN6</text>
<text x="115.1" y="160.8">RE2/CS/AN7</text>
<text x="140.1" y="160.8">RC6/TX/CK</text>
<text x="142.3" y="158.3">RC5/SDO</text>
<text x="154.9" y="157.1">24</text>
<text x="154.9" y="159.6">25</text>
<text x="199.5" y="158.3">3</text>
<text x="199.5" y="160.8">4</text>
<text x="255.9" y="158.3">5</text>
<text x="255.9" y="160.8">6</text>
<text x="110.3" y="162.1">1</text>
<text x="115.1" y="163.3">MCLR/VPP/RE3</text>
<text x="140.1" y="163.3">RC7/RX/DT</text>
<text x="154.9" y="162.1">26</text>
<text x="199.5" y="163.3">5</text>
<text x="199.5" y="165.8">6</text>
<text x="255.9" y="163.3">7</text>
<text x="255.9" y="165.8">8</text>
<text x="3.9" y="173.1">D</text>
<text x="196.1" y="171.9">Title</text>
<text x="283.1" y="173.1">D</text>
<text x="196.1" y="179.3">Size</text>
<text x="208.5" y="179.3">Number</text>
<text x="257.9" y="179.3">Revision</text>
<text x="197.4" y="183">A4</text>
<text x="196.1" y="186.7">Date:</text>
<text x="196.1" y="189.2">File:</text>
<text x="207.2" y="186.7">04/15/2015</text>
<text x="207.2" y="189.2">C:\Users\..\main.SchDoc</text>
<text x="245.5" y="186.7">Sheet</text>
<text x="245.5" y="189.2">Drawn By:</text>
<text x="252.6" y="186.7">of</text>
<text x="37.1" y="192.9">1</text>
<text x="108.2" y="192.9">2</text>
<text x="179.2" y="192.9">3</text>
<text x="250.3" y="192.9">4</text>
</g>
<g font-size="2.2" fill="#262626">
<text x="62.6" y="16.4">5V</text>
<text x="56.5" y="26.2">5V</text>
<text x="108.4" y="28.7">VDD</text>
<text x="77" y="32.4">3V3</text>
<text x="86.2" y="31.2">3V3</text>
<text x="51.6" y="36.1">GND</text>
<text x="140.5" y="38.6">5V</text>
<text x="252.3" y="41">3V3</text>
<text x="56.6" y="45.9">GND</text>
<text x="81.2" y="53.4">GND</text>
<text x="105.9" y="53.4">VPP</text>
<text x="41.7" y="60.8">5V</text>
<text x="56.5" y="60.8">VDD</text>
<text x="251.8" y="85.4">GND</text>
<text x="36.9" y="90.4">GND</text>
<text x="54.2" y="90.4">GND</text>
<text x="98.5" y="100.3">VDD</text>
<text x="162.8" y="100.3">RA0</text>
<text x="71.3" y="107.7">VDD</text>
<text x="71.3" y="105.3">VPP</text>
<text x="98.5" y="102.8">VDD</text>
<text x="98.5" y="107.7">GND</text>
<text x="162.8" y="102.8">RA1</text>
<text x="162.8" y="105.3">RA2</text>
<text x="162.8" y="107.7">RA3</text>
<text x="241.8" y="107.7">RC3</text>
<text x="71.3" y="112.7">PGD</text>
<text x="71.3" y="110.2">GND</text>
<text x="98.5" y="110.2">GND</text>
<text x="162.8" y="110.2">RA4</text>
<text x="162.8" y="112.7">RA5</text>
<text x="241.8" y="110.2">RC4</text>
<text x="71.3" y="115.1">PGC</text>
<text x="71.3" y="117.6">LVP</text>
<text x="162.8" y="115.1">RA6</text>
<text x="162.8" y="117.6">RA7</text>
<text x="209.7" y="117.6">VPP</text>
<text x="241.8" y="115.1">VSS</text>
<text x="241.8" y="117.6">RC3</text>
<text x="9.6" y="125">RD6</text>
<text x="21.9" y="125">RD7</text>
<text x="36.7" y="125">RA6</text>
<text x="162.8" y="122.5">RB0</text>
<text x="162.8" y="125">RB1</text>
<text x="209.7" y="122.5">5V</text>
<text x="209.7" y="120.1">3V3</text>
<text x="209.7" y="125">GND</text>
<text x="241.8" y="125">RC0</text>
<text x="241.8" y="122.5">RC5</text>
<text x="241.8" y="120.1">RC4</text>
<text x="162.8" y="127.5">RB2</text>
<text x="162.8" y="129.9">RB3</text>
<text x="209.7" y="129.9">VIN</text>
<text x="209.7" y="127.5">GND</text>
<text x="241.8" y="127.5">RC1</text>
<text x="241.8" y="129.9">RC2</text>
<text x="73.8" y="137.4">RB0</text>
<text x="98.5" y="132.4">RD0</text>
<text x="98.5" y="134.9">RD1</text>
<text x="98.5" y="137.4">RD2</text>
<text x="162.8" y="137.4">PGC</text>
<text x="162.8" y="134.9">LVP</text>
<text x="162.8" y="132.4">RB4</text>
<text x="73.8" y="139.8">RB1</text>
<text x="73.8" y="142.3">RB2</text>
<text x="98.5" y="139.8">RD3</text>
<text x="98.5" y="142.3">RD4</text>
<text x="162.8" y="139.8">PGD</text>
<text x="73.8" y="149.7">LVP</text>
<text x="73.8" y="144.8">RB3</text>
<text x="73.8" y="147.2">RB4</text>
<text x="98.5" y="144.8">RD5</text>
<text x="98.5" y="147.2">RD6</text>
<text x="98.5" y="149.7">RD7</text>
<text x="162.8" y="144.8">RC0</text>
<text x="162.8" y="147.2">RC1</text>
<text x="162.8" y="149.7">RC2</text>
<text x="241.8" y="147.2">RD0</text>
<text x="241.8" y="149.7">RD1</text>
<text x="73.8" y="154.6">PGD</text>
<text x="73.8" y="152.2">PGC</text>
<text x="98.5" y="154.6">RE0</text>
<text x="162.8" y="152.2">RC3</text>
<text x="162.8" y="154.6">RC4</text>
<text x="209.7" y="152.2">RA0</text>
<text x="209.7" y="154.6">RA1</text>
<text x="241.8" y="152.2">RD2</text>
<text x="241.8" y="154.6">RD3</text>
<text x="98.5" y="157.1">RE1</text>
<text x="98.5" y="159.6">RE2</text>
<text x="162.8" y="159.6">RC6</text>
<text x="162.8" y="157.1">RC5</text>
<text x="209.7" y="157.1">RA2</text>
<text x="209.7" y="159.6">RA3</text>
<text x="241.8" y="157.1">RD4</text>
<text x="241.8" y="159.6">RD5</text>
<text x="98.5" y="162.1">VPP</text>
<text x="162.8" y="162.1">RC7</text>
<text x="209.7" y="162.1">RA5</text>
<text x="209.7" y="164.5">RE0</text>
<text x="241.8" y="162.1">RC6</text>
<text x="241.8" y="164.5">RC7</text>
<text x="24.5" y="169.4">GND</text>
<text x="86.2" y="181.8">VDD</text>
</g>
<g font-size="2.2" fill="#0e0e0e">
<text x="26.6" y="23.5">J1</text>
<text x="41.7" y="25">L1</text>
<text x="41.7" y="29.4">Inductor</text>
<text x="41.7" y="31.9">10nH</text>
<text x="26.6" y="41.3">0481900001</text>
<text x="160.3" y="43.5">U2</text>
<text x="212.2" y="42.3">L2</text>
<text x="214.6" y="46">6.8uH</text>
<text x="234.4" y="50.9">82K</text>
<text x="234.4" y="48.5">R3</text>
<text x="132.9" y="58.8">C3</text>
<text x="133.1" y="60.8">10uF</text>
<text x="263.8" y="61.3">C4</text>
<text x="264.1" y="63.3">10uF</text>
<text x="41.4" y="71.2">C1</text>
<text x="58.7" y="71.2">C2</text>
<text x="234.4" y="70.7">56K</text>
<text x="234.4" y="68.2">R4</text>
<text x="41.7" y="73.2">10uF</text>
<text x="59" y="73.2">10uF</text>
<text x="74.1" y="72.4">D4</text>
<text x="74.1" y="74.9">D Schottky</text>
<text x="160.3" y="75.6">AAT2148</text>
<text x="113.3" y="97.8">U1</text>
<text x="54" y="102.8">P1</text>
<text x="234.4" y="107.7">SCL</text>
<text x="254.2" y="105.3">P5</text>
<text x="194.9" y="110.2">P2</text>
<text x="234.4" y="110.2">SDA</text>
<text x="234.4" y="117.6">SCK</text>
<text x="54" y="122.5">PICKIT</text>
<text x="234.4" y="120.1">MISO</text>
<text x="234.4" y="122.5">MOSI</text>
<text x="234.4" y="125">SS</text>
<text x="56.5" y="134.9">P6</text>
<text x="194.9" y="134.9">Header 8</text>
<text x="254.2" y="134.9">Header 10</text>
<text x="19.9" y="139.6">D1</text>
<text x="19.9" y="142.1">LED2</text>
<text x="32.3" y="139.6">D2</text>
<text x="32.3" y="142.1">LED2</text>
<text x="47.1" y="139.6">D3</text>
<text x="47.1" y="142.1">LED2</text>
<text x="15.5" y="149.5">R5</text>
<text x="27.9" y="149.5">R6</text>
<text x="42.7" y="149.5">R7</text>
<text x="194.9" y="149.7">P3</text>
<text x="254.2" y="144.8">P4</text>
<text x="15.5" y="154.4">1K</text>
<text x="15.5" y="151.9">Res3</text>
<text x="27.9" y="154.4">1K</text>
<text x="27.9" y="151.9">Res3</text>
<text x="42.7" y="154.4">1K</text>
<text x="42.7" y="151.9">Res3</text>
<text x="219.6" y="152.2">AN0</text>
<text x="219.6" y="154.6">AN1</text>
<text x="56.5" y="159.6">Header 8</text>
<text x="219.6" y="157.1">AN2</text>
<text x="219.6" y="159.6">AN3</text>
<text x="113.3" y="167">PIC18F4520-I/P</text>
<text x="219.6" y="162.1">AN4</text>
<text x="219.6" y="164.5">AN5</text>
<text x="234.4" y="162.1">TXD</text>
<text x="234.4" y="164.5">RXD</text>
<text x="92.1" y="171.7">R1</text>
<text x="194.9" y="169.5">Header 6</text>
<text x="254.2" y="169.5">Header 8</text>
<text x="92.1" y="176.6">10K</text>
<text x="92.1" y="174.2">Res3</text>
<text x="202.3" y="174.4">PIC-On-The-Go</text>
<text x="269" y="181.8">1</text>
<text x="259.1" y="189.2">Jarrett Rainier</text>
</g>
</svg>
